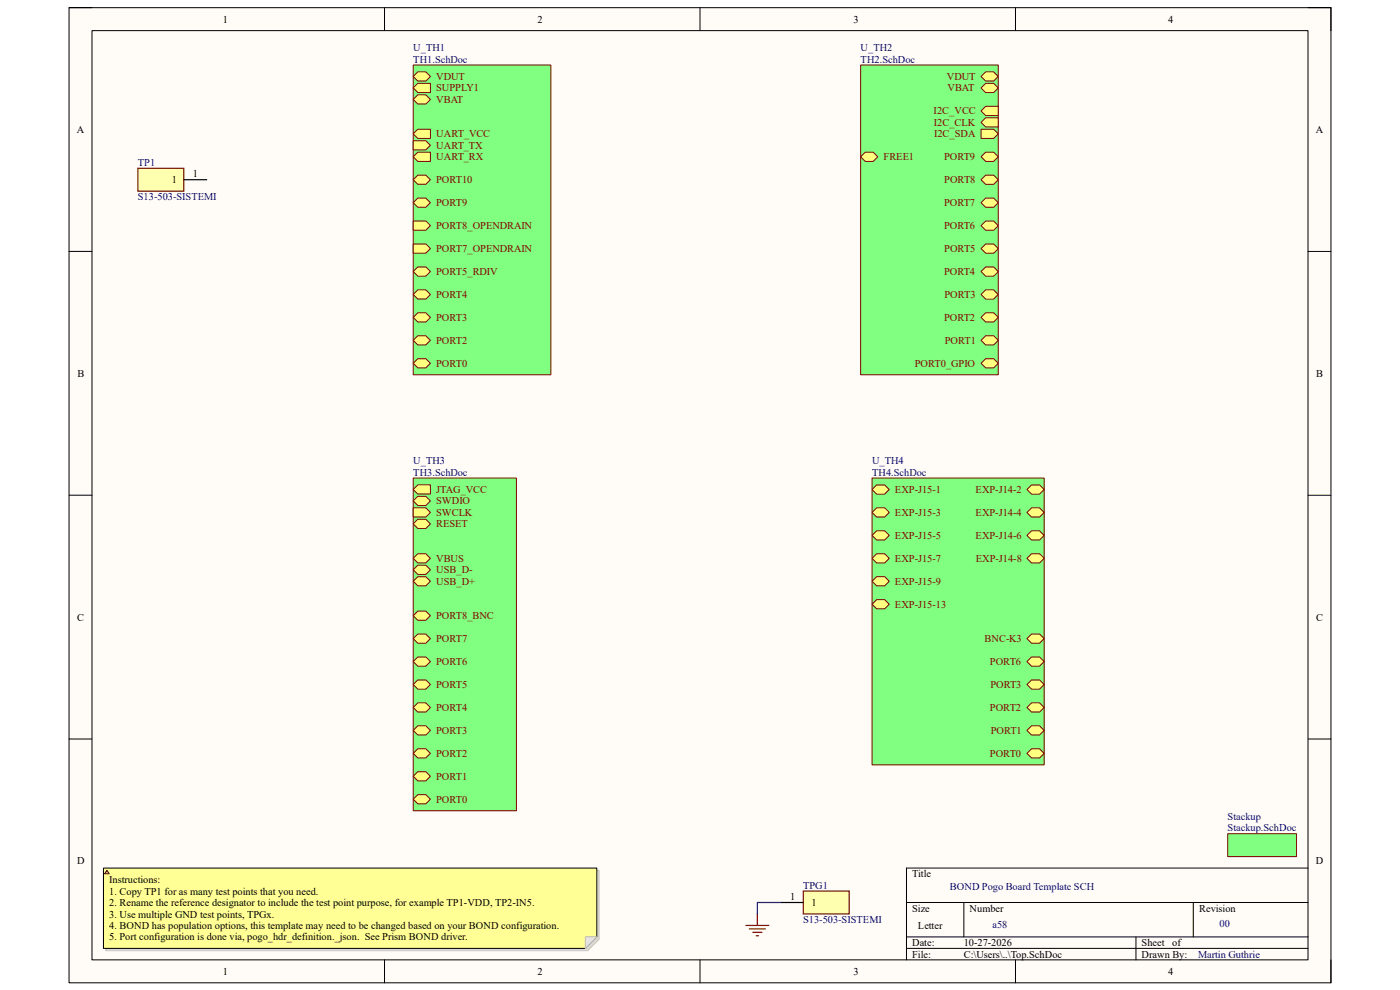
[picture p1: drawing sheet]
<svg xmlns="http://www.w3.org/2000/svg" width="297mm" height="210mm" viewBox="0 0 297 210" stroke-linecap="round" stroke-linejoin="round" font-family="sans-serif">
<path d="M14.6 1.6h267.8v206.9h-267.8z" fill-rule="evenodd" fill="#fffcf8"/>
<path d="M14.6 1.6h267.8v206.9h-267.8z" fill="none" stroke="#000" stroke-width=".21"/>
<path d="M19.5 6.5h258v197.1h-258z" fill-rule="evenodd" fill="#fffcf8"/>
<g fill="none" stroke="#000" stroke-width=".21">
<path d="M14.6 1.6h4.9M19.5 6.5h258v197.1h-258zM81.6 1.6v4.9M148.5 1.6v4.9M215.4 1.6v4.9M277.5 1.6h4.9v4.9M14.6 53.3h4.9M277.5 53.3h4.9M14.6 105.1h4.9M277.5 105.1h4.9M14.6 156.8h4.9M277.5 156.8h4.9"/>
<path d="M192.3 191.5h85.2M192.3 198.8h85.2M204.5 191.5v7.3M241 198.8v4.8M253.2 191.5v7.3M277.5 184.1h-85.2v19.5M81.6 203.6v4.9M148.5 203.6v4.9M192.3 201.2h85.2M215.4 203.6v4.9M282.4 203.6v4.9"/>
</g>
<path d="M87.7 13.8h29.2v65.7h-29.2z" fill-rule="evenodd" fill="#80ff80"/>
<path d="M87.7 13.8h29.2v65.7h-29.2z" fill="none" stroke="#800000" stroke-width=".21"/>
<path d="M88.6 27.4h2.7v2h-2.7l-.9-1z" fill-rule="evenodd" fill="#ffff80"/>
<path d="M88.6 27.4h2.7v2h-2.7l-.9-1z" fill="none" stroke="#800000" stroke-width=".21"/>
<path d="M88.6 15.3h1.7l1 .9-1 1h-1.7l-.9-1z" fill-rule="evenodd" fill="#ffff80"/>
<path d="M88.6 15.3h1.7l1 .9-1 1h-1.7l-.9-1z" fill="none" stroke="#800000" stroke-width=".21"/>
<path d="M88.6 17.7h2.7v1.9h-2.7l-.9-.9z" fill-rule="evenodd" fill="#ffff80"/>
<path d="M88.6 17.7h2.7v1.9h-2.7l-.9-.9z" fill="none" stroke="#800000" stroke-width=".21"/>
<path d="M88.6 20.1h1.7l1 1-1 1h-1.7l-.9-1z" fill-rule="evenodd" fill="#ffff80"/>
<path d="M88.6 20.1h1.7l1 1-1 1h-1.7l-.9-1z" fill="none" stroke="#800000" stroke-width=".21"/>
<path d="M87.7 29.9h2.6l1 .9-1 1h-2.6z" fill-rule="evenodd" fill="#ffff80"/>
<path d="M87.7 29.9h2.6l1 .9-1 1h-2.6z" fill="none" stroke="#800000" stroke-width=".21"/>
<path d="M88.6 32.3h2.7v1.9h-2.7l-.9-.9z" fill-rule="evenodd" fill="#ffff80"/>
<path d="M88.6 32.3h2.7v1.9h-2.7l-.9-.9z" fill="none" stroke="#800000" stroke-width=".21"/>
<path d="M87.7 38.1l.9-.9h1.7l1 .9-1 1h-1.7z" fill-rule="evenodd" fill="#ffff80"/>
<path d="M87.7 38.1l.9-.9h1.7l1 .9-1 1h-1.7z" fill="none" stroke="#800000" stroke-width=".21"/>
<path d="M88.6 42h1.7l1 1-1 1h-1.7l-.9-1z" fill-rule="evenodd" fill="#ffff80"/>
<path d="M88.6 42h1.7l1 1-1 1h-1.7l-.9-1z" fill="none" stroke="#800000" stroke-width=".21"/>
<path d="M87.7 46.9h2.6l1 1-1 .9h-2.6z" fill-rule="evenodd" fill="#ffff80"/>
<path d="M87.7 46.9h2.6l1 1-1 .9h-2.6z" fill="none" stroke="#800000" stroke-width=".21"/>
<path d="M87.7 51.8h2.6l1 .9-1 1h-2.6z" fill-rule="evenodd" fill="#ffff80"/>
<path d="M87.7 51.8h2.6l1 .9-1 1h-2.6z" fill="none" stroke="#800000" stroke-width=".21"/>
<path d="M87.7 57.6l.9-1h1.7l1 1-1 1h-1.7z" fill-rule="evenodd" fill="#ffff80"/>
<path d="M87.7 57.6l.9-1h1.7l1 1-1 1h-1.7z" fill="none" stroke="#800000" stroke-width=".21"/>
<path d="M88.6 61.5h1.7l1 1-1 .9h-1.7l-.9-.9z" fill-rule="evenodd" fill="#ffff80"/>
<path d="M88.6 61.5h1.7l1 1-1 .9h-1.7l-.9-.9z" fill="none" stroke="#800000" stroke-width=".21"/>
<path d="M88.6 66.4h1.7l1 .9-1 1h-1.7l-.9-1z" fill-rule="evenodd" fill="#ffff80"/>
<path d="M88.6 66.4h1.7l1 .9-1 1h-1.7l-.9-1z" fill="none" stroke="#800000" stroke-width=".21"/>
<path d="M87.7 72.2l.9-1h1.7l1 1-1 1h-1.7z" fill-rule="evenodd" fill="#ffff80"/>
<path d="M87.7 72.2l.9-1h1.7l1 1-1 1h-1.7z" fill="none" stroke="#800000" stroke-width=".21"/>
<path d="M88.6 76.1h1.7l1 1-1 .9h-1.7l-.9-.9z" fill-rule="evenodd" fill="#ffff80"/>
<path d="M88.6 76.1h1.7l1 1-1 .9h-1.7l-.9-.9z" fill="none" stroke="#800000" stroke-width=".21"/>
<path d="M182.6 13.8h29.2v65.7h-29.2z" fill-rule="evenodd" fill="#80ff80"/>
<path d="M182.6 13.8h29.2v65.7h-29.2z" fill="none" stroke="#800000" stroke-width=".21"/>
<path d="M209.1 15.3h1.7l1 .9-1 1h-1.7l-1-1z" fill-rule="evenodd" fill="#ffff80"/>
<path d="M209.1 15.3h1.7l1 .9-1 1h-1.7l-1-1z" fill="none" stroke="#800000" stroke-width=".21"/>
<path d="M209.1 17.7h1.7l1 1-1 .9h-1.7l-1-.9z" fill-rule="evenodd" fill="#ffff80"/>
<path d="M209.1 17.7h1.7l1 1-1 .9h-1.7l-1-.9z" fill="none" stroke="#800000" stroke-width=".21"/>
<path d="M209.1 25h2.7v1.9h-2.7l-1-.9z" fill-rule="evenodd" fill="#ffff80"/>
<path d="M209.1 25h2.7v1.9h-2.7l-1-.9z" fill="none" stroke="#800000" stroke-width=".21"/>
<path d="M209.1 22.6h2.7v1.9h-2.7l-1-1z" fill-rule="evenodd" fill="#ffff80"/>
<path d="M209.1 22.6h2.7v1.9h-2.7l-1-1z" fill="none" stroke="#800000" stroke-width=".21"/>
<path d="M208.1 27.4h2.7l1 1-1 1h-2.7z" fill-rule="evenodd" fill="#ffff80"/>
<path d="M208.1 27.4h2.7l1 1-1 1h-2.7z" fill="none" stroke="#800000" stroke-width=".21"/>
<path d="M209.1 32.3h1.7l1 1-1 .9h-1.7l-1-.9z" fill-rule="evenodd" fill="#ffff80"/>
<path d="M209.1 32.3h1.7l1 1-1 .9h-1.7l-1-.9z" fill="none" stroke="#800000" stroke-width=".21"/>
<path d="M208.1 38.1l1-.9h1.7l1 .9-1 1h-1.7z" fill-rule="evenodd" fill="#ffff80"/>
<path d="M208.1 38.1l1-.9h1.7l1 .9-1 1h-1.7z" fill="none" stroke="#800000" stroke-width=".21"/>
<path d="M209.1 42h1.7l1 1-1 1h-1.7l-1-1z" fill-rule="evenodd" fill="#ffff80"/>
<path d="M209.1 42h1.7l1 1-1 1h-1.7l-1-1z" fill="none" stroke="#800000" stroke-width=".21"/>
<path d="M208.1 47.9l1-1h1.7l1 1-1 .9h-1.7z" fill-rule="evenodd" fill="#ffff80"/>
<path d="M208.1 47.9l1-1h1.7l1 1-1 .9h-1.7z" fill="none" stroke="#800000" stroke-width=".21"/>
<path d="M209.1 51.8h1.7l1 .9-1 1h-1.7l-1-1z" fill-rule="evenodd" fill="#ffff80"/>
<path d="M209.1 51.8h1.7l1 .9-1 1h-1.7l-1-1z" fill="none" stroke="#800000" stroke-width=".21"/>
<path d="M209.1 56.6h1.7l1 1-1 1h-1.7l-1-1z" fill-rule="evenodd" fill="#ffff80"/>
<path d="M209.1 56.6h1.7l1 1-1 1h-1.7l-1-1z" fill="none" stroke="#800000" stroke-width=".21"/>
<path d="M208.1 62.5l1-1h1.7l1 1-1 .9h-1.7z" fill-rule="evenodd" fill="#ffff80"/>
<path d="M208.1 62.5l1-1h1.7l1 1-1 .9h-1.7z" fill="none" stroke="#800000" stroke-width=".21"/>
<path d="M208.1 67.3l1-.9h1.7l1 .9-1 1h-1.7z" fill-rule="evenodd" fill="#ffff80"/>
<path d="M208.1 67.3l1-.9h1.7l1 .9-1 1h-1.7z" fill="none" stroke="#800000" stroke-width=".21"/>
<path d="M208.1 72.2l1-1h1.7l1 1-1 1h-1.7z" fill-rule="evenodd" fill="#ffff80"/>
<path d="M208.1 72.2l1-1h1.7l1 1-1 1h-1.7z" fill="none" stroke="#800000" stroke-width=".21"/>
<path d="M208.1 77.1l1-1h1.7l1 1-1 .9h-1.7z" fill-rule="evenodd" fill="#ffff80"/>
<path d="M208.1 77.1l1-1h1.7l1 1-1 .9h-1.7z" fill="none" stroke="#800000" stroke-width=".21"/>
<path d="M183.6 32.3h1.7l.9 1-.9 .9h-1.7l-1-.9z" fill-rule="evenodd" fill="#ffff80"/>
<path d="M183.6 32.3h1.7l.9 1-.9 .9h-1.7l-1-.9z" fill="none" stroke="#800000" stroke-width=".21"/>
<path d="M87.7 101.4h21.9v70.6h-21.9z" fill-rule="evenodd" fill="#80ff80"/>
<path d="M87.7 101.4h21.9v70.6h-21.9z" fill="none" stroke="#800000" stroke-width=".21"/>
<path d="M87.7 111.1l.9-.9h1.7l1 .9-1 1h-1.7z" fill-rule="evenodd" fill="#ffff80"/>
<path d="M87.7 111.1l.9-.9h1.7l1 .9-1 1h-1.7z" fill="none" stroke="#800000" stroke-width=".21"/>
<path d="M87.7 169.6l.9-1h1.7l1 1-1 .9h-1.7z" fill-rule="evenodd" fill="#ffff80"/>
<path d="M87.7 169.6l.9-1h1.7l1 1-1 .9h-1.7z" fill="none" stroke="#800000" stroke-width=".21"/>
<path d="M88.6 144.2h1.7l1 1-1 1h-1.7l-.9-1z" fill-rule="evenodd" fill="#ffff80"/>
<path d="M88.6 144.2h1.7l1 1-1 1h-1.7l-.9-1z" fill="none" stroke="#800000" stroke-width=".21"/>
<path d="M88.6 134.5h1.7l1 1-1 1h-1.7l-.9-1z" fill-rule="evenodd" fill="#ffff80"/>
<path d="M88.6 134.5h1.7l1 1-1 1h-1.7l-.9-1z" fill="none" stroke="#800000" stroke-width=".21"/>
<path d="M87.7 164.7l.9-1h1.7l1 1-1 1h-1.7z" fill-rule="evenodd" fill="#ffff80"/>
<path d="M87.7 164.7l.9-1h1.7l1 1-1 1h-1.7z" fill="none" stroke="#800000" stroke-width=".21"/>
<path d="M88.6 158.8h1.7l1 1-1 1h-1.7l-.9-1z" fill-rule="evenodd" fill="#ffff80"/>
<path d="M88.6 158.8h1.7l1 1-1 1h-1.7l-.9-1z" fill="none" stroke="#800000" stroke-width=".21"/>
<path d="M88.6 154h1.7l1 .9-1 1h-1.7l-.9-1z" fill-rule="evenodd" fill="#ffff80"/>
<path d="M88.6 154h1.7l1 .9-1 1h-1.7l-.9-1z" fill="none" stroke="#800000" stroke-width=".21"/>
<path d="M87.7 150.1l.9-1h1.7l1 1-1 1h-1.7z" fill-rule="evenodd" fill="#ffff80"/>
<path d="M87.7 150.1l.9-1h1.7l1 1-1 1h-1.7z" fill="none" stroke="#800000" stroke-width=".21"/>
<path d="M88.6 139.4h1.7l1 .9-1 1h-1.7l-.9-1z" fill-rule="evenodd" fill="#ffff80"/>
<path d="M88.6 139.4h1.7l1 .9-1 1h-1.7l-.9-1z" fill="none" stroke="#800000" stroke-width=".21"/>
<path d="M88.6 129.6h1.7l1 1-1 1h-1.7l-.9-1z" fill-rule="evenodd" fill="#ffff80"/>
<path d="M88.6 129.6h1.7l1 1-1 1h-1.7l-.9-1z" fill="none" stroke="#800000" stroke-width=".21"/>
<path d="M87.7 103.8l.9-.9h2.7v1.9h-2.7z" fill-rule="evenodd" fill="#ffff80"/>
<path d="M87.7 103.8l.9-.9h2.7v1.9h-2.7z" fill="none" stroke="#800000" stroke-width=".21"/>
<path d="M87.7 106.3l.9-1h1.7l1 1-1 .9h-1.7z" fill-rule="evenodd" fill="#ffff80"/>
<path d="M87.7 106.3l.9-1h1.7l1 1-1 .9h-1.7z" fill="none" stroke="#800000" stroke-width=".21"/>
<path d="M87.7 107.7h2.6l1 1-1 1h-2.6z" fill-rule="evenodd" fill="#ffff80"/>
<path d="M87.7 107.7h2.6l1 1-1 1h-2.6z" fill="none" stroke="#800000" stroke-width=".21"/>
<path d="M87.7 123.3l.9-1h1.7l1 1-1 1h-1.7z" fill-rule="evenodd" fill="#ffff80"/>
<path d="M87.7 123.3l.9-1h1.7l1 1-1 1h-1.7z" fill="none" stroke="#800000" stroke-width=".21"/>
<path d="M88.6 119.9h1.7l1 1-1 1h-1.7l-.9-1z" fill-rule="evenodd" fill="#ffff80"/>
<path d="M88.6 119.9h1.7l1 1-1 1h-1.7l-.9-1z" fill="none" stroke="#800000" stroke-width=".21"/>
<path d="M87.7 118.4l.9-.9h1.7l1 .9-1 1h-1.7z" fill-rule="evenodd" fill="#ffff80"/>
<path d="M87.7 118.4l.9-.9h1.7l1 .9-1 1h-1.7z" fill="none" stroke="#800000" stroke-width=".21"/>
<path d="M185 101.4h36.5v60.9h-36.5z" fill-rule="evenodd" fill="#80ff80"/>
<path d="M185 101.4h36.5v60.9h-36.5z" fill="none" stroke="#800000" stroke-width=".21"/>
<path d="M218.8 102.9h1.7l1 .9-1 1h-1.7l-.9-1z" fill-rule="evenodd" fill="#ffff80"/>
<path d="M218.8 102.9h1.7l1 .9-1 1h-1.7l-.9-1z" fill="none" stroke="#800000" stroke-width=".21"/>
<path d="M217.9 108.7l.9-1h1.7l1 1-1 1h-1.7z" fill-rule="evenodd" fill="#ffff80"/>
<path d="M217.9 108.7l.9-1h1.7l1 1-1 1h-1.7z" fill="none" stroke="#800000" stroke-width=".21"/>
<path d="M217.9 113.6l.9-1h1.7l1 1-1 1h-1.7z" fill-rule="evenodd" fill="#ffff80"/>
<path d="M217.9 113.6l.9-1h1.7l1 1-1 1h-1.7z" fill="none" stroke="#800000" stroke-width=".21"/>
<path d="M217.9 118.4l.9-.9h1.7l1 .9-1 1h-1.7z" fill-rule="evenodd" fill="#ffff80"/>
<path d="M217.9 118.4l.9-.9h1.7l1 .9-1 1h-1.7z" fill="none" stroke="#800000" stroke-width=".21"/>
<path d="M186 102.9h1.7l1 .9-1 1h-1.7l-1-1z" fill-rule="evenodd" fill="#ffff80"/>
<path d="M186 102.9h1.7l1 .9-1 1h-1.7l-1-1z" fill="none" stroke="#800000" stroke-width=".21"/>
<path d="M185 108.7l1-1h1.7l1 1-1 1h-1.7z" fill-rule="evenodd" fill="#ffff80"/>
<path d="M185 108.7l1-1h1.7l1 1-1 1h-1.7z" fill="none" stroke="#800000" stroke-width=".21"/>
<path d="M185 113.6l1-1h1.7l1 1-1 1h-1.7z" fill-rule="evenodd" fill="#ffff80"/>
<path d="M185 113.6l1-1h1.7l1 1-1 1h-1.7z" fill="none" stroke="#800000" stroke-width=".21"/>
<path d="M185 118.4l1-.9h1.7l1 .9-1 1h-1.7z" fill-rule="evenodd" fill="#ffff80"/>
<path d="M185 118.4l1-.9h1.7l1 .9-1 1h-1.7z" fill="none" stroke="#800000" stroke-width=".21"/>
<path d="M186 122.3h1.7l1 1-1 1h-1.7l-1-1z" fill-rule="evenodd" fill="#ffff80"/>
<path d="M186 122.3h1.7l1 1-1 1h-1.7l-1-1z" fill="none" stroke="#800000" stroke-width=".21"/>
<path d="M185 128.2l1-1h1.7l1 1-1 .9h-1.7z" fill-rule="evenodd" fill="#ffff80"/>
<path d="M185 128.2l1-1h1.7l1 1-1 .9h-1.7z" fill="none" stroke="#800000" stroke-width=".21"/>
<path d="M217.9 135.5l.9-1h1.7l1 1-1 1h-1.7z" fill-rule="evenodd" fill="#ffff80"/>
<path d="M217.9 135.5l.9-1h1.7l1 1-1 1h-1.7z" fill="none" stroke="#800000" stroke-width=".21"/>
<path d="M217.9 140.3l.9-.9h1.7l1 .9-1 1h-1.7z" fill-rule="evenodd" fill="#ffff80"/>
<path d="M217.9 140.3l.9-.9h1.7l1 .9-1 1h-1.7z" fill="none" stroke="#800000" stroke-width=".21"/>
<path d="M218.8 144.2h1.7l1 1-1 1h-1.7l-.9-1z" fill-rule="evenodd" fill="#ffff80"/>
<path d="M218.8 144.2h1.7l1 1-1 1h-1.7l-.9-1z" fill="none" stroke="#800000" stroke-width=".21"/>
<path d="M217.9 150.1l.9-1h1.7l1 1-1 1h-1.7z" fill-rule="evenodd" fill="#ffff80"/>
<path d="M217.9 150.1l.9-1h1.7l1 1-1 1h-1.7z" fill="none" stroke="#800000" stroke-width=".21"/>
<path d="M217.9 155l.9-1h1.7l1 1-1 .9h-1.7z" fill-rule="evenodd" fill="#ffff80"/>
<path d="M217.9 155l.9-1h1.7l1 1-1 .9h-1.7z" fill="none" stroke="#800000" stroke-width=".21"/>
<path d="M217.9 159.8l.9-1h1.7l1 1-1 1h-1.7z" fill-rule="evenodd" fill="#ffff80"/>
<path d="M217.9 159.8l.9-1h1.7l1 1-1 1h-1.7z" fill="none" stroke="#800000" stroke-width=".21"/>
<path d="M158.2 196.3h4.9M159 197.1h3.4M159.7 197.8h1.9M160.4 198.5h.5M160.7 193.9v2.4" fill="none" stroke="#800000" stroke-width=".25"/>
<path d="M29.2 35.7h9.8v4.9h-9.8z" fill-rule="evenodd" fill="#ffffb0"/>
<path d="M29.2 35.7h9.8v4.9h-9.8z" fill="none" stroke="#800000" stroke-width=".25"/>
<path d="M39 38.1h4.9" fill="none" stroke="#000" stroke-width=".25"/>
<path d="M170.4 189h9.7v4.9h-9.7z" fill-rule="evenodd" fill="#ffffb0"/>
<path d="M170.4 189h9.7v4.9h-9.7z" fill="none" stroke="#800000" stroke-width=".25"/>
<path d="M165.5 191.5h4.9" fill="none" stroke="#000" stroke-width=".25"/>
<path d="M260.5 176.9h14.6v4.8h-14.6z" fill-rule="evenodd" fill="#80ff80"/>
<path d="M260.5 176.9h14.6v4.8h-14.6z" fill="none" stroke="#800000" stroke-width=".21"/>
<path d="M165.5 191.5h-4.8v2.4" fill="none" stroke="#000080" stroke-width=".25"/>
<path d="M22.4 184.6h104.7v14.6l-2.4 2.5h-102.3z" fill-rule="evenodd" fill="#e0ddd7"/>
<path d="M22.4 184.6h104.7v14.6l-2.4 2.5h-102.3z" fill="none" stroke="#bfbdba" stroke-width=".21"/>
<path d="M21.9 184.1h104.7v14.7l-2.4 2.4h-102.3z" fill-rule="evenodd" fill="#ffff96"/>
<path d="M21.9 184.1h104.7v14.7l-2.4 2.4h-102.3z" fill="none" stroke="#000" stroke-width=".21"/>
<path d="M124.2 198.8h2.4l-2.4 2.4z" fill="#f2f0d8"/>
<path d="M124.2 198.8h2.4l-2.4 2.4z" fill="none" stroke="#bfbdba" stroke-width=".21"/>
<path d="M22.7 184.6l.5 .8h-1z" fill="#ffcc78"/>
<path d="M22.7 184.6l.5 .8h-1z" fill="none" stroke="#300" stroke-width=".21"/>
<g font-size="2.2">
<text x="47.3" y="4.8">1</text>
<text x="114" y="4.8">2</text>
<text x="181.1" y="4.8">3</text>
<text x="247.9" y="4.8">4</text>
<text x="16.3" y="28.2">A</text>
<text x="279.1" y="28.2">A</text>
<text x="36.4" y="38.9">1</text>
<text x="40.9" y="37.6">1</text>
<text x="16.4" y="79.9">B</text>
<text x="279.2" y="79.9">B</text>
<text x="16.4" y="131.7">C</text>
<text x="279.2" y="131.7">C</text>
<text x="16.3" y="183.4">D</text>
<text x="279.2" y="183.4">D</text>
<text x="23.2" y="187.3">Instructions:</text>
<text x="23.2" y="189.8">1. Copy TP1 for as many test points that you need.</text>
<text x="167.6" y="191">1</text>
<text x="193.5" y="186.1">Title</text>
<text x="23.2" y="192.2">2. Rename the reference designator to include the test point purpose, for example TP1-VDD, TP2-IN5.</text>
<text x="23.2" y="194.6">3. Use multiple GND test points, TPGx.</text>
<text x="23.2" y="197.1">4. BOND has population options, this template may need to be changed based on your BOND configuration.</text>
<text x="172.1" y="192.2">1</text>
<text x="193.5" y="193.4">Size</text>
<text x="194.7" y="197.1">Letter</text>
<text x="205.7" y="193.4">Number</text>
<text x="254.4" y="193.4">Revision</text>
<text x="23.2" y="199.5">5. Port configuration is done via, pogo_hdr_definition._json. See Prism BOND driver.</text>
<text x="193.5" y="200.7">Date:</text>
<text x="193.5" y="203.2">File:</text>
<text x="204.5" y="200.7">10-27-2026</text>
<text x="204.5" y="203.2">C:\Users\..\Top.SchDoc</text>
<text x="242.2" y="203.2">Drawn By:</text>
<text x="242.2" y="200.7">Sheet</text>
<text x="248.7" y="200.7">of</text>
<text x="47.3" y="206.8">1</text>
<text x="114" y="206.8">2</text>
<text x="181.1" y="206.8">3</text>
<text x="247.9" y="206.8">4</text>
</g>
<g font-size="2.2" fill="#000080">
<text x="87.7" y="10.9">U_TH1</text>
<text x="182.6" y="10.9">U_TH2</text>
<text x="87.7" y="13.3">TH1.SchDoc</text>
<text x="182.6" y="13.3">TH2.SchDoc</text>
<text x="29.3" y="35.2">TP1</text>
<text x="29.3" y="42.5">S13-503-SISTEMI</text>
<text x="87.7" y="98.5">U_TH3</text>
<text x="87.7" y="100.9">TH3.SchDoc</text>
<text x="185" y="98.5">U_TH4</text>
<text x="185" y="100.9">TH4.SchDoc</text>
<text x="260.4" y="173.9">Stackup</text>
<text x="260.4" y="176.4">Stackup.SchDoc</text>
<text x="170.4" y="188.6">TPG1</text>
<text x="201.5" y="188.8">BOND Pogo Board Template SCH</text>
<text x="170.4" y="195.8">S13-503-SISTEMI</text>
<text x="210.6" y="196.8">a58</text>
<text x="258.7" y="196.6">00</text>
<text x="254.2" y="203.2">Martin Guthrie</text>
</g>
<g font-size="2.2" fill="#800000">
<text x="92.5" y="17">VDUT</text>
<text x="200.9" y="17">VDUT</text>
<text x="92.5" y="19.4">SUPPLY1</text>
<text x="92.5" y="21.8">VBAT</text>
<text x="201" y="19.4">VBAT</text>
<text x="92.5" y="29.1">UART_VCC</text>
<text x="198.1" y="24.3">I2C_VCC</text>
<text x="198.1" y="26.7">I2C_CLK</text>
<text x="198.2" y="29.1">I2C_SDA</text>
<text x="92.5" y="31.6">UART_TX</text>
<text x="92.5" y="34">UART_RX</text>
<text x="187.5" y="34">FREE1</text>
<text x="200.3" y="34">PORT9</text>
<text x="92.5" y="38.9">PORT10</text>
<text x="200.3" y="38.9">PORT8</text>
<text x="92.5" y="43.7">PORT9</text>
<text x="200.3" y="43.7">PORT7</text>
<text x="92.5" y="48.6">PORT8_OPENDRAIN</text>
<text x="92.5" y="53.5">PORT7_OPENDRAIN</text>
<text x="200.3" y="48.6">PORT6</text>
<text x="200.3" y="53.5">PORT5</text>
<text x="92.5" y="58.3">PORT5_RDIV</text>
<text x="200.3" y="58.3">PORT4</text>
<text x="92.5" y="63.2">PORT4</text>
<text x="200.4" y="63.2">PORT3</text>
<text x="92.5" y="68.1">PORT3</text>
<text x="200.3" y="68.1">PORT2</text>
<text x="92.5" y="72.9">PORT2</text>
<text x="92.5" y="77.8">PORT0</text>
<text x="194.1" y="77.8">PORT0_GPIO</text>
<text x="200.4" y="72.9">PORT1</text>
<text x="92.5" y="104.6">JTAG_VCC</text>
<text x="92.5" y="107">SWDIO</text>
<text x="189.9" y="104.6">EXP-J15-1</text>
<text x="207" y="104.6">EXP-J14-2</text>
<text x="92.5" y="111.9">RESET</text>
<text x="92.5" y="109.4">SWCLK</text>
<text x="189.9" y="109.4">EXP-J15-3</text>
<text x="207" y="109.4">EXP-J14-4</text>
<text x="92.5" y="119.2">VBUS</text>
<text x="189.9" y="114.3">EXP-J15-5</text>
<text x="189.9" y="119.2">EXP-J15-7</text>
<text x="207" y="114.3">EXP-J14-6</text>
<text x="207" y="119.2">EXP-J14-8</text>
<text x="92.5" y="124">USB_D+</text>
<text x="92.5" y="121.6">USB_D-</text>
<text x="189.9" y="124">EXP-J15-9</text>
<text x="92.5" y="131.4">PORT8_BNC</text>
<text x="189.9" y="128.9">EXP-J15-13</text>
<text x="92.5" y="136.2">PORT7</text>
<text x="208.9" y="136.2">BNC-K3</text>
<text x="92.5" y="141.1">PORT6</text>
<text x="210" y="141.1">PORT6</text>
<text x="92.5" y="146">PORT5</text>
<text x="210.1" y="146">PORT3</text>
<text x="92.5" y="155.7">PORT3</text>
<text x="92.5" y="150.8">PORT4</text>
<text x="210" y="150.8">PORT2</text>
<text x="210.2" y="155.7">PORT1</text>
<text x="92.5" y="160.6">PORT2</text>
<text x="210" y="160.6">PORT0</text>
<text x="92.5" y="165.4">PORT1</text>
<text x="92.5" y="170.3">PORT0</text>
</g>
</svg>
